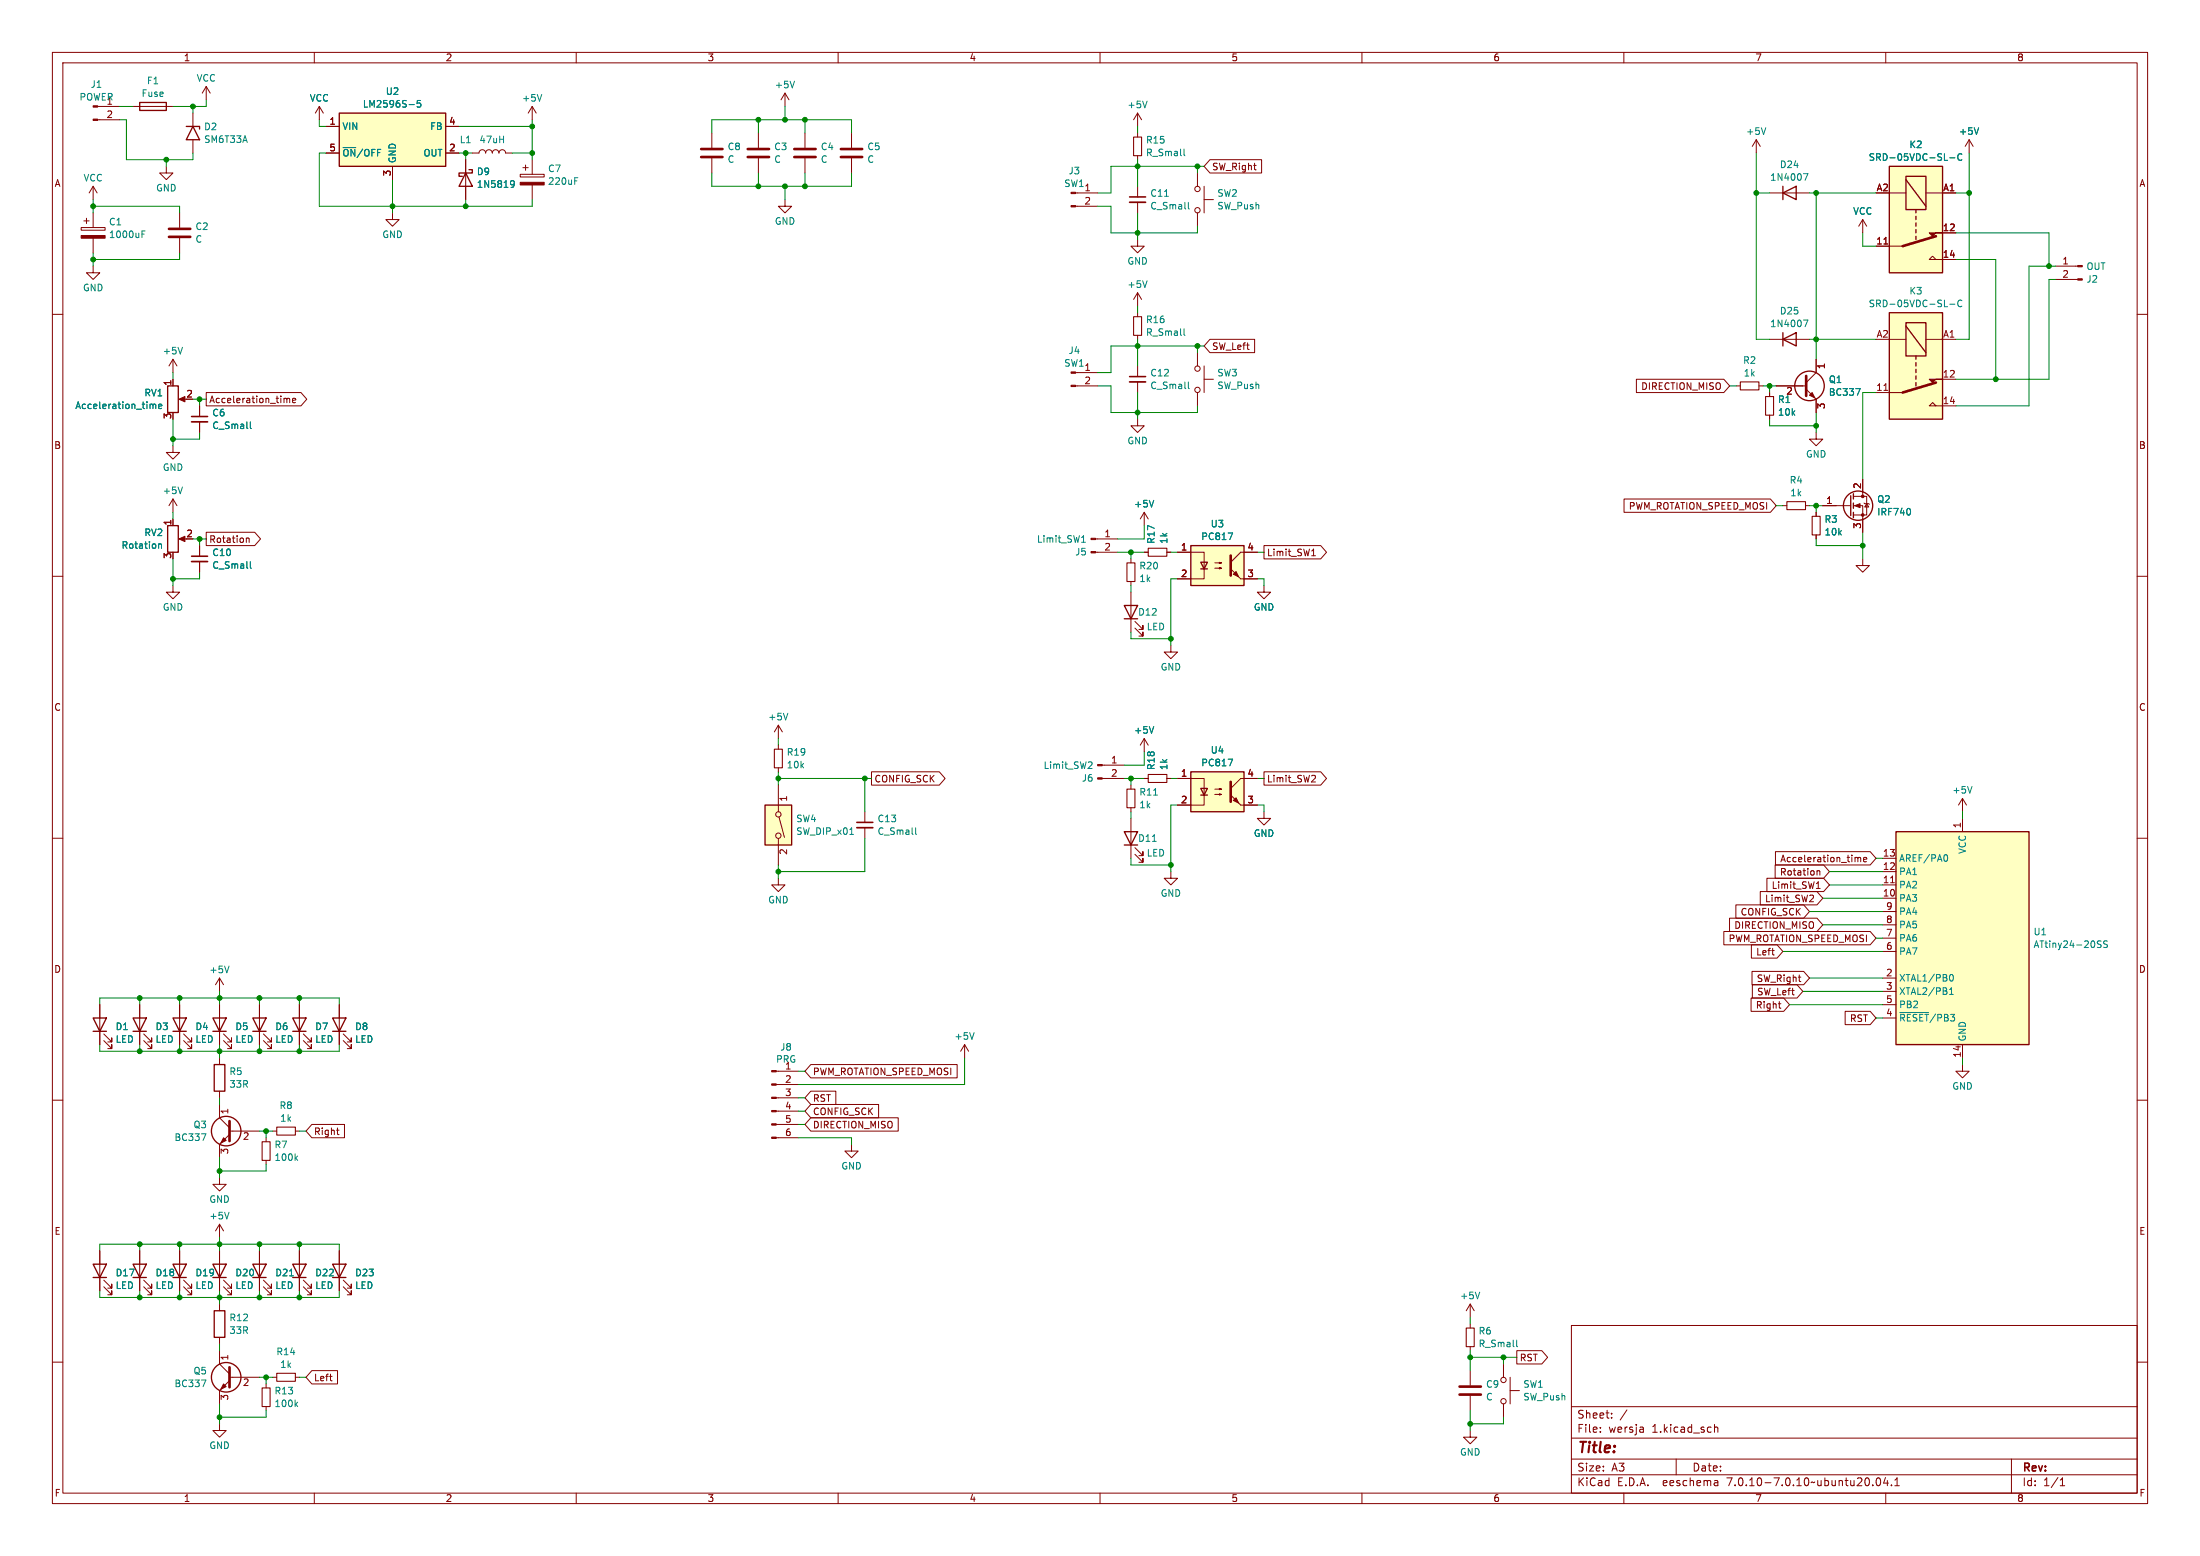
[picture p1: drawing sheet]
<svg xmlns="http://www.w3.org/2000/svg" width="420mm" height="297mm" viewBox="0 0 420 297" stroke-linecap="round" stroke-linejoin="round" font-family="sans-serif">
<g fill="none" stroke="#840000" stroke-width=".19">
<path d="M10 10h400v277h-400zM12 12h396v273h-396zM39.4 16.5l-.8 1.3M39.4 16.5v2.6M39.4 16.5l.7 1.3M60 10v2M110 10v2M149.9 17.8l-.8 1.3M149.9 17.8v2.5M149.9 17.8l.7 1.3M160 10v2M210 10v2"/>
<path d="M260 10v2M310 10v2M360 10v2M17.8 35.6l-.8 1.2M17.8 35.6v2.5M17.8 35.6l.7 1.2M18.6 20.3h4.3M18.6 22.9h4.3M25.4 20.3h7.6M31.7 31.8v1.2h1.3l-1.3 1.3-1.2-1.3h1.2M36.8 21.6v2.5M36.8 26.7v2.5"/>
<path d="M61 20.3l-.8 1.3M61 20.3v2.6M61 20.3l.7 1.3M62.2 29.2h2.6M62.2 24.1h2.6M74.9 31.8v2.5M85.1 29.2h2.5M85.1 24.1h2.5M88.9 30.5v7.6M90.2 29.2h1.2a.64 .64 0 0 1 .7-.6 .64 .64 0 0 1 .6 .6 .64 .64 0 0 1 .6-.6 .64 .64 0 0 1 .7 .6 .64 .64 0 0 1 .6-.6 .64 .64 0 0 1 .6 .6 .64 .64 0 0 1 .7-.6 .64 .64 0 0 1 .6 .6h1.3M99.3 33.3h4.6v.5h-4.6zM99.8 32h1"/>
<path d="M100.3 31.5v1M101.6 20.3l-.8 1.3M101.6 20.3v2.6M101.6 30.5v2.8M101.6 35.3v2.8M101.6 20.3l.8 1.3M135.9 25.4v2.8M135.9 30.2v2.8M144.8 25.4v2.8M144.8 30.2v2.8M149.9 38.1v1.3h1.2l-1.2 1.2-1.3-1.2h1.3M153.7 25.4v2.8"/>
<path d="M153.7 30.2v2.8M162.6 25.4v2.8M162.6 30.2v2.8M205.3 36.8h4.2M205.3 39.4h4.2M217.2 21.6v2.5M217.2 25.4v.8M217.2 29.7v.8M217.2 35.6v2M217.2 38.6v2M217.2 21.6l-.8 1.3M217.2 21.6l.7 1.3"/>
<path d="M228.6 33v2.6M229.9 35.6v5M229.9 38.1h1.7M231 30.5h9.8v2.5h-9.8l-1.1-1.2zM335.3 26.7l-.8 1.2M335.3 26.7v2.5M335.3 26.7l.7 1.2M337.8 36.8h7.6M360.7 36.8h3.2M367.7 36.8h5.7M375.9 26.7l-.7 1.2M375.9 26.7v2.5"/>
<path d="M375.9 26.7l.8 1.2M10 60h2M15.5 43.4h4.6v.5h-4.6zM16 42.2h1M16.5 41.7v1M17.8 50.8v1.3h1.2l-1.2 1.2-1.3-1.2h1.3M17.8 40.6v2.8M17.8 45.5v2.8M34.3 40.6v2.8M34.3 45.5v2.8M74.9 40.6v1.3h1.3l-1.3 1.3-1.2-1.3h1.2M217.2 45.7v1.3h1.2l-1.2 1.3-1.3-1.3h1.3"/>
<path d="M217.2 55.9v2.5M217.2 59.7v.8M217.2 55.9l-.8 1.3M217.2 55.9l.7 1.3M228.6 40.6v2.6M355.6 41.9l-.8 1.3M355.6 41.9v2.6M355.6 41.9l.8 1.3M358.1 47h5.1M359.7 46.6h.7M369.6 49.5l-.7-.6-.6 .6h5.1M370.8 44.5h2.6"/>
<path d="M392.4 53.3h4.2M392.4 50.8h4.2M408 60h2M33 68.6v2.5M33 72.4v1.3M33 68.6l-.7 1.3M33 68.6l.8 1.3M34.5 76.2h1.1M38.1 77.5v2M39.4 74.9h18.1l1.1 1.3-1.1 1.3h-18.1zM54.4 76l.4 .2M54.8 76.2l.1-.2 .3 .1 .1 .8"/>
<path d="M54.8 76.2v.7M55.9 76.4l.6-.1-.1-.2-.4-.1-.1 .2v.6h.5M205.3 73.7h4.2M205.3 71.1h4.2M217.2 64v.8M217.2 69.9v2M217.2 72.9v2M228.6 67.3v2.6M228.6 74.9v2.6M229.9 72.4h1.7M229.9 69.9v5M231 64.8h8.5v2.5h-8.5l-1.1-1.3z"/>
<path d="M312.4 72.4h16.7l1.1 1.3-1.1 1.2h-16.7zM331.5 73.7h.7M335.8 73.7h.7M337.8 64.8h7.6M337.8 74.9v.8M337.8 79.2v.8M339.1 73.7h5.7M344.8 74.3l1.9 1.9v2.5M346.7 68.6v2.5l-1.9 1.9M358.1 74.9h5.1M359.7 74.5h.7M360.7 64.8h3.2"/>
<path d="M367.7 64.8h5.7M369.6 77.5l-.7-.7-.6 .7h5.1M370.8 72.4h2.6M33 85.1v1.3h1.3l-1.3 1.2-1.3-1.2h1.3M33 95.3l-.7 1.2M33 95.3v2.5M33 99.1v1.2M33 95.3l.8 1.2M38.1 80.5v2.1M217.2 80v1.3h1.2l-1.2 1.3-1.3-1.3h1.3M218.4 97.8v2.5M218.4 97.8l-.7 1.3"/>
<path d="M218.4 97.8l.8 1.3M310 95.2h28l1.1 1.3-1.1 1.3h-28zM340.4 96.5h.7M344.7 96.5h.7M346.7 82.6v1.2h1.3l-1.3 1.3-1.3-1.3h1.3M346.7 97.8v.8M348 96.5h5.3M353.8 96.5h1.8v5.1M353.8 94.7h2.6v3.6h-2.6M355.6 91.4v3.3M355.9 96l1 .3M356.4 96.1l.3 .7h-.7z"/>
<path d="M10 110h2M33 111.8v1.2h1.3l-1.3 1.3-1.3-1.3h1.3M34.5 102.9h1.1M38.1 104.1v2.1M38.1 107.2v2M39.4 101.6h9.2l1.1 1.3-1.1 1.2h-9.2zM47 102.7v.8M47 102.8l.2-.1 .3 .1 .1 .7M209.1 105.4h4.3M209.1 102.9h4.3M215.9 106.7v.7M215.9 111v.8"/>
<path d="M215.9 113v7.7M216.7 119.9l1.5 1.5v-.7v.7h-.8M216.7 118.6l1.5 1.5v-.7v.7h-.8M218.4 105.4h.8M222.8 105.4h.7M224.8 105.4h5.1v5.1h-5.1M231.9 108.5h1.3l-.4 .1v-.3l.4 .2M231.9 107.4h1.3l-.4 .2v-.3l.4 .1M236.9 110.5h3.1M240 105.4h-3.1l-2 1.9M241.3 111.8v1.2h1.3l-1.3 1.3-1.3-1.3h1.3M241.3 104.1h10.8l1.1 1.3-1.1 1.3h-10.8z"/>
<path d="M250.4 106.1h.7M250.5 105.1l.3-.3v1.3M346.7 102.1v.8M355.6 106.7v1.3h1.3l-1.3 1.2-1.3-1.2h1.3M408 110h2M148.6 138.4l-.8 1.3M148.6 138.4v2.6M148.6 138.4l.8 1.3M223.5 123.2v1.3h1.3l-1.3 1.2-1.3-1.2h1.3M10 160h2M148.6 142.2v.8M148.6 146.6v.7"/>
<path d="M148.6 149.9v5M148.7 156l1.1 3.8M165.1 154.9v2.1M165.1 158v2M166.4 147.3h12.9l1.1 1.3-1.1 1.3h-12.9zM210.4 148.6h4.2M210.4 146.1h4.2M215.9 149.9v.7M215.9 154.2v.7M215.9 156.2v7.6M218.4 148.6h.8M218.4 141l-.7 1.2"/>
<path d="M218.4 141v2.5M218.4 141l.8 1.2M222.8 148.6h.7M224.8 148.6h5.1v5.1h-5.1M231.9 151.6h1.3l-.4 .2v-.3l.4 .1M231.9 150.6h1.3l-.4 .1v-.2l.4 .1M236.9 153.7h3.1M240 148.6h-3.1l-2 1.9M241.3 154.9v1.3h1.3l-1.3 1.3-1.3-1.3h1.3M241.3 147.3h10.8l1.1 1.3-1.1 1.3h-10.8zM250.6 148l.4 .1 .1 .3-.8 .9h.8M374.6 152.4l-.7 1.3"/>
<path d="M374.6 152.4v2.5M374.6 156.2v2.6M374.6 152.4l.8 1.3M408 160h2M148.6 167.6v1.3h1.3l-1.3 1.3-1.3-1.3h1.3M148.6 160v5.1M216.7 163.1l1.5 1.5v-.8v.8h-.8M216.7 161.8l1.5 1.5v-.7v.7h-.8M223.5 166.4v1.2h1.3l-1.3 1.3-1.3-1.3h1.3M329.1 177.8h27.9l1.1 1.3-1.1 1.2h-27.9zM330.2 175.3h16.7l1.1 1.2-1.1 1.3h-16.7zM331.4 172.7h12.9l1.1 1.3-1.1 1.3h-12.9z"/>
<path d="M336 170.2h10.9l1.1 1.3-1.1 1.2h-10.9zM337.3 167.6h10.8l1.1 1.3-1.1 1.3h-10.8zM338.9 165.1h9.2l1.1 1.3-1.1 1.2h-9.2zM338.9 162.6h18.1l1.1 1.2-1.1 1.3h-18.1zM345.7 170.9h.4l.1 .3-.8 .9h.8M346.8 169.6h.7M346.9 168.6l.2-.3v1.3M346.9 166.2v.8M346.9 166.3l.2-.1 .3 .1v.7M354.3 163.7l.4 .1M354.7 163.8l.2-.1h.3v.8M354.7 163.8v.7"/>
<path d="M355.8 164.1l.6-.1-.1-.3h-.4l-.1 .1v.6h.5M359.4 171.5h2.5M359.4 168.9h2.5M359.4 166.4h2.5M359.4 163.8h2.5M359.4 179.1h2.5M359.4 176.5h2.5M359.4 174h2.5M360.9 168.5h.7M19 191.8v7.6M19.8 198.6l1.5 1.6v-.8v.8h-.7M19.8 197.4l1.5 1.5v-.8v.8h-.7"/>
<path d="M26.7 191.8v7.6M27.4 198.6l1.6 1.6v-.8v.8h-.8M27.4 197.4l1.6 1.5v-.8v.8h-.8M34.3 191.8v7.6M35.1 198.6l1.5 1.6v-.8v.8h-.8M35.1 197.4l1.5 1.5v-.8v.8h-.8M41.9 186.7l-.8 1.3M41.9 186.7v2.5M41.9 191.8v7.6M41.9 186.7l.8 1.3M42.7 198.6l1.5 1.6v-.8v.8h-.8M42.7 197.4l1.5 1.5v-.8v.8h-.8"/>
<path d="M49.5 191.8v7.6M50.3 198.6l1.5 1.6v-.8v.8h-.7M50.3 197.4l1.5 1.5v-.8v.8h-.7M57.1 191.8v7.6M57.9 198.6l1.5 1.6v-.8v.8h-.7M57.9 197.4l1.5 1.5v-.8v.8h-.7M64.8 191.8v7.6M65.5 198.6l1.6 1.6v-.8v.8h-.8M65.5 197.4l1.6 1.5v-.8v.8h-.8M184.1 199.4l-.7 1.3M184.1 199.4v2.5M184.1 199.4l.8 1.3"/>
<path d="M334.3 190.5h6.2l1.1 1.3-1.1 1.2h-6.2zM334.3 180.3h4.9l1.2 1.3-1.2 1.3h-4.9zM334.5 185.4h9.8l1.1 1.3-1.1 1.3h-9.8zM334.5 188h8.6l1.1 1.2-1.1 1.3h-8.6zM338.2 181.4h.5M338.6 182.3h.1M339.5 191.6h.5M339.7 192.4h.3M352.2 193h4.8l1.1 1.3-1.1 1.3h-4.8zM359.4 186.7h2.5M359.4 189.2h2.5M359.4 194.3h2.5"/>
<path d="M359.4 191.8h2.5M359.4 181.6h2.5M374.6 199.4v2.5M10 210h2M41.9 201.9v1.3M41.9 208.3v1.3M41.9 210.8v2.6l1.9 1.9M43.8 216.5l-1.9 1.9v2.6M43.8 215.9h5.7M50.8 217.2v.7M52.1 215.9h.7M56.4 215.9h.7"/>
<path d="M59.5 214.6h6.3v2.6h-6.3l-1.1-1.3zM64.2 215.7h.5M64.5 216.5l.2 .1M148.2 217.2h4.2M148.2 214.6h4.2M148.2 212.1h4.2M148.2 209.6h4.2M148.2 207h4.2M148.2 204.5h4.2M154.8 203.2h27.9v2.5h-27.9l-1.1-1.2zM154.8 208.3h4.8v2.5h-4.8l-1.1-1.2zM154.8 213.4h16.7v2.5h-16.7l-1.1-1.3z"/>
<path d="M154.8 210.8h12.9v2.6h-12.9l-1.1-1.3zM162.6 218.4v1.3h1.2l-1.2 1.3-1.3-1.3h1.3M374.6 203.2v1.3h1.3l-1.3 1.2-1.2-1.2h1.2M408 210h2M19 238.8v7.6M26.7 238.8v7.6M34.3 238.8v7.6M41.9 224.8v1.3h1.3l-1.3 1.2-1.3-1.2h1.3M41.9 233.7v2.5M41.9 238.8v7.6M41.9 233.7l-.8 1.2M41.9 233.7l.8 1.2"/>
<path d="M49.5 238.8v7.6M50.8 221.5v.7M57.1 238.8v7.6M64.8 238.8v7.6M10 260h2M19.8 245.6l1.5 1.5v-.7v.7h-.7M19.8 244.3l1.5 1.6v-.8v.8h-.7M27.4 245.6l1.6 1.5v-.7v.7h-.8M27.4 244.3l1.6 1.6v-.8v.8h-.8M35.1 245.6l1.5 1.5v-.7v.7h-.8M35.1 244.3l1.5 1.6v-.8v.8h-.8M41.9 248.9v1.3"/>
<path d="M41.9 255.3v1.2M41.9 257.8v2.5l1.9 2M42.7 245.6l1.5 1.5v-.7v.7h-.8M42.7 244.3l1.5 1.6v-.8v.8h-.8M50.3 245.6l1.5 1.5v-.7v.7h-.7M50.3 244.3l1.5 1.6v-.8v.8h-.7M57.9 245.6l1.5 1.5v-.7v.7h-.7M57.9 244.3l1.5 1.6v-.8v.8h-.7M65.5 245.6l1.6 1.5v-.7v.7h-.8M65.5 244.3l1.6 1.6v-.8v.8h-.8M280.7 248.9l-.8 1.3M280.7 248.9v2.6"/>
<path d="M280.7 252.7v.8M280.7 257v.8M280.7 248.9l.7 1.3M289.6 257.8h4.7l1.2 1.3-1.2 1.3h-4.7zM300 253h108v32h-108zM408 260h2M41.9 271.8v1.2h1.3l-1.3 1.3-1.3-1.3h1.3M43.8 263.5l-1.9 1.9v2.6M43.8 262.9h5.7M50.8 264.2v.7M50.8 268.5v.7M52.1 262.9h.7"/>
<path d="M56.4 262.9h.7M59.5 261.6h4.9v2.6h-4.9l-1.1-1.3zM62.9 262.7h.5M63.3 263.6h.1M280.7 273v1.3h1.2l-1.2 1.3-1.3-1.3h1.3M280.7 261.6v2.8M280.7 266.4v2.8M287 260.3v2.6M287 268v2.5M288.3 265.4h1.8M288.3 262.9v5.1M300 278.5h108"/>
<path d="M300 274.5h108M300 268.5h108M305.5 273.2v.2M305.5 272.5v.1M307.7 270.5v.2M307.7 269.8v.1M310.6 269.1l-1.3 1.9M320 278.5v3M327.3 272.5l.2-.1 .4 .1v.9M327.3 271.9v1.5M384 278.5v6.5M60 285v2"/>
<path d="M110 285v2M160 285v2M210 285v2M260 285v2M300 281.5h108M310 285v2M327.9 282.7v.9M327.9 283.5l-.1 .1M327.9 282.9l-.1 .1M357.5 283.4v.2M358.4 282.2l.1-.1a.8 .8 0 0 1 .5 .7 .8 .8 0 0 1-.5 .8 1 1 0 0 1-.1-1.4zM359.9 282l-.3 1.1h.9"/>
<path d="M360 285v2M360.3 282.6v1M361.1 283.4v.2M361.7 283.6h.9M361.7 282.5l.5-.4v1.5M393.3 283.6h.9M393.3 282.5l.4-.4v1.5"/>
<circle cx="228.6" cy="36.1" r=".51"/>
<circle cx="228.6" cy="40.1" r=".51"/>
<circle cx="228.6" cy="70.4" r=".51"/>
<circle cx="228.6" cy="74.4" r=".51"/>
<circle cx="148.6" cy="155.4" r=".51"/>
<circle cx="148.6" cy="159.5" r=".51"/>
<circle cx="287" cy="267.5" r=".51"/>
<circle cx="287" cy="263.4" r=".51"/>
</g>
<g fill="none" stroke="#840000" stroke-width=".2">
<path d="M216.4 26.2h1.5v3.5h-1.5zM216.4 60.5h1.5v3.5h-1.5zM332.2 72.9h3.6v1.5h-3.6zM337.1 75.7h1.5v3.5h-1.5zM341.1 95.8h3.6v1.5h-3.6zM345.9 98.6h1.6v3.5h-1.6zM215.1 107.4h1.6v3.6h-1.6zM219.2 104.6h3.6v1.6h-3.6zM147.8 143h1.6v3.6h-1.6zM215.1 150.6h1.6v3.6h-1.6zM219.2 147.8h3.6v1.6h-3.6zM50 217.9h1.6v3.6h-1.6z"/>
<path d="M52.8 215.1h3.6v1.6h-3.6zM279.9 253.5h1.5v3.5h-1.5zM50 264.9h1.6v3.6h-1.6zM52.8 262.1h3.6v1.6h-3.6z"/>
</g>
<g fill="none" stroke="#008484" stroke-width=".19">
<path d="M78.1 20h1M80.3 19.2h-.6l-.1 .6 .2-.1h.4l.1 .2v.4l-.2 .1-.5-.1M103.4 18l-.4 1.3M151.7 15.5l-.4 1.3M219 19.3l-.4 1.3M97.6 34.6l.3-.1 .3 .2-.1 .8-.2 .2-.3 .1M98.2 35l-.3 .3-.3-.1M109.7 34.5h.4M109.7 33.9h.6M222.3 37.5h.8M226 28.5v1.1l.2 .1M226.9 38.6v1.1l.1 .2"/>
<path d="M337.1 24.4l-.4 1.3M344.3 33.1h.8l-.5 1.3M372.2 30.1h1M374.5 29.5a.6 .6 0 0 0-.8 .4 .6 .6 0 0 0 .6 .7l.2-.1M377.7 24.4l-.4 1.3M27.1 44.7h.4M27.1 44.1h.6M219 53.6l-.4 1.3M372.2 58.1h1M374.5 57.4a.6 .6 0 0 0-.8 .4 .6 .6 0 0 0 .6 .7l.2-.1M28.8 77.1l.4 .2M29.2 77.3l.2-.2 .3 .1v.8"/>
<path d="M29.2 77.3v.7M30.3 77.6l.6-.2-.1-.2-.3-.1-.2 .2v.6h.5M34.8 66.3l-.4 1.3M226 62.8v1l.2 .2M226.9 72.9v1.1l.1 .2M344.3 61.1h.8l-.5 1.3M354.3 74.2h.8l-.5 1.3M34.8 93l-.4 1.2M47.8 80.5v1.1l.2 .2M220.3 95.5l-.5 1.3M364.6 97.2l.1 .3-.1 .7M30.3 103.8v.9"/>
<path d="M30.3 103.9l.2-.1 .3 .1v.8M47.8 107.2v1.1l.2 .2M206.5 103.5h.7M206.6 102.5l.3-.3v1.3M234.5 101.7h.8l-.5 1.3M150.4 136.1l-.4 1.3M220.3 138.7l-.5 1.3M162.2 159.3h.7M174.8 158v1.1l.2 .2M207.9 145.4l.5 .1 .1 .3-.8 .9h.8M220.2 151.8h.8M234.5 144.9h.8l-.5 1.3"/>
<path d="M376.5 150.1l-.5 1.3M220 160.6h.7M371.5 163.1a.79 .79 0 0 1 0 1.3M400.5 179.7h.6M402.3 179.7l-.5-.1-.2 .1v.4l.6 .2 .1 .3-.2 .3-.5-.1M43.7 184.4l-.4 1.3M186 197.1l-.5 1.3M362.7 193.3h5.5M372.2 189.8h.7M372.2 188.9l.3-.4v1.3M372.2 186.2l.3-.2a.68 .68 0 0 1 .4 .6 .68 .68 0 0 1-.4 .7l-.3-.3M400.5 180.1l.5 .2 .1 .3-.2 .3-.5-.1"/>
<path d="M38.5 216.4h.8l-.5 1.3M43.7 231.4l-.4 1.3M56.5 221l.3 .5M56.8 220.7l-.5 .4M55.3 243.5h.7M282.5 246.6l-.4 1.3M289.5 255.8v1.1l.2 .2M38.5 263.4h.8l-.5 1.3M56.5 268l.3 .5M56.8 267.6l-.5 .5"/>
</g>
<g fill="none" stroke="#840000" stroke-width=".25">
<path d="M26.7 19.6h5v1.5h-5zM35.6 24.1h2.5v.5M36.8 24.1l1.3 2.6h-2.5zM64.8 21.6h20.3v10.2h-20.3zM88.9 33l1.3 2.6h-2.6zM89.5 32.4h.7v.6h-2.6v.7h.7M340.4 36.8l2.5-1.2v2.5zM340.4 35.6v2.5M360.7 31.8h10.1v20.3h-10.1zM363.9 33.7h3.8v6.3h-3.8zM363.9 34.3l3.8 5.1M360.7 59.7h10.1v20.3h-10.1z"/>
<path d="M365.8 40v.6M365.8 41.3v.6M365.8 42.5v.7M365.8 43.8v.7M365.8 45.1v.6M32 73.7h2v5h-2zM340.4 64.8l2.5-1.3v2.5zM340.4 63.5v2.5M363.9 61.6h3.8v6.3h-3.8zM363.9 62.2l3.8 5.1M365.8 67.9v.7M365.8 69.2v.7"/>
<path d="M365.8 70.5v.6M365.8 71.8v.6M365.8 73v.7M353.3 94.6v3.8M353.8 94.2v1.1M353.8 96v1M353.8 97.8v1M32 100.3h2v5.1h-2zM214.6 115.6h2.6l-1.3 2.5zM214.6 118.1h2.6M227.3 104.1h10.2v7.7h-10.2zM229.2 107.3h1.3l-.6 1.3z"/>
<path d="M229.2 108.6h1.3M146 153.7h5.1v7.6h-5.1zM214.6 158.8h2.6l-1.3 2.5zM227.3 147.3h10.2v7.6h-10.2zM229.2 150.5h1.3l-.6 1.3zM229.2 151.8h1.3M361.9 158.8h25.4v40.6h-25.4zM214.6 161.3h2.6M17.8 194.3h2.5l-1.3 2.6zM17.8 196.9h2.5M25.4 194.3h2.5l-1.2 2.6zM25.4 196.9h2.5"/>
<path d="M33 194.3h2.6l-1.3 2.6zM33 196.9h2.6M40.6 194.3h2.6l-1.3 2.6zM40.6 196.9h2.6M48.3 194.3h2.5l-1.3 2.6zM48.3 196.9h2.5M55.9 194.3h2.5l-1.3 2.6zM55.9 196.9h2.5M63.5 194.3h2.5l-1.2 2.6zM63.5 196.9h2.5M40.9 203.2h2v5.1h-2zM17.8 241.3h2.5l-1.3 2.5z"/>
<path d="M17.8 243.8h2.5M25.4 241.3h2.5l-1.2 2.5zM25.4 243.8h2.5M33 241.3h2.6l-1.3 2.5zM33 243.8h2.6M40.6 241.3h2.6l-1.3 2.5zM40.6 243.8h2.6M40.9 250.2h2v5.1h-2zM48.3 241.3h2.5l-1.3 2.5zM48.3 243.8h2.5M55.9 241.3h2.5l-1.3 2.5zM55.9 243.8h2.5"/>
<path d="M63.5 241.3h2.5l-1.2 2.5zM63.5 243.8h2.5"/>
<circle cx="345.4" cy="73.7" r="2.82"/>
<circle cx="354.7" cy="96.5" r="2.79"/>
<circle cx="43.2" cy="215.9" r="2.82"/>
<circle cx="43.2" cy="262.9" r="2.82"/>
</g>
<g fill="none" stroke="#840000" stroke-width=".51">
<path d="M133.9 30h4M133.9 28.4h4M142.7 30h4.1M142.7 28.4h4.1M151.6 30h4.1M151.6 28.4h4.1M160.5 30h4.1M160.5 28.4h4.1M32.3 45.2h4M32.3 43.7h4M369.6 45.1l-6.4 1.9M344.8 71.8v3.8"/>
<path d="M369.6 73l-6.4 1.9M234.9 106v3.9M234.9 149.2v3.8M43.8 214v3.8M43.8 261v3.8M278.6 266.2h4.1M278.6 264.7h4.1"/>
</g>
<g fill="#840000" stroke="#840000" stroke-width=".19">
<path d="M42.7 264.2l.5 .5-1 .5z"/>
<path d="M147.3 217h.9v.3h-.9z"/>
<path d="M147.3 214.5h.9v.3h-.9z"/>
<path d="M147.3 212h.9v.2h-.9z"/>
<path d="M147.3 209.4h.9v.3h-.9z"/>
<path d="M147.3 206.9h.9v.2h-.9z"/>
<path d="M147.3 204.3h.9v.3h-.9z"/>
<path d="M234.9 151.8l2 1.9z"/>
<path d="M235.5 152.8l.5-.5 .5 1z"/>
<path d="M17.8 22.7h.8v.3h-.8z"/>
<path d="M17.8 20.2h.8v.2h-.8z"/>
<path d="M42.7 217.2l.5 .5-1 .5z"/>
<path d="M368.3 72.4h2.5h-1.2l-.7 .6z"/>
<path d="M204.5 73.5h.8v.3h-.8z"/>
<path d="M204.5 71h.8v.2h-.8z"/>
<path d="M204.5 39.2h.8v.3h-.8z"/>
<path d="M204.5 36.7h.8v.3h-.8z"/>
<path d="M234.9 108.6l2 1.9z"/>
<path d="M235.5 109.6l.5-.5 .5 1z"/>
<path d="M209.5 148.5h.9v.2h-.9z"/>
<path d="M209.5 145.9h.9v.3h-.9z"/>
<path d="M208.3 105.3h.8v.2h-.8z"/>
<path d="M208.3 102.7h.8v.3h-.8z"/>
<path d="M396.6 53.2h.9v.3h-.9z"/>
<path d="M396.6 50.7h.9v.2h-.9z"/>
<path d="M368.3 44.5h2.5h-1.2l-.7 .6z"/>
<path d="M345.4 75.4l.5-.5 .6 1z"/>
<path d="M354.1 96.5l1-.4v.8z"/>
<path d="M15.5 45h4.6v.5h-4.6z"/>
<path d="M99.3 34.8h4.6v.5h-4.6z"/>
<path d="M34.2 76.2l1.1-.5v1z"/>
<path d="M34.2 102.9l1.1-.5v1z"/>
<circle cx="355.6" cy="98.3" r=".25"/>
<circle cx="355.6" cy="94.7" r=".25"/>
</g>
<g fill="#ffffc2" stroke="#ffffc2" stroke-width=".19">
<path d="M361.9 158.8h25.4v40.6h-25.4z"/>
<path d="M227.3 147.3h10.2v7.6h-10.2z"/>
<path d="M64.8 21.6h20.3v10.2h-20.3z"/>
<path d="M146 153.7h5.1v7.6h-5.1z"/>
<path d="M360.7 59.7h10.1v20.3h-10.1z"/>
<path d="M227.3 104.1h10.2v7.7h-10.2z"/>
<path d="M360.7 31.8h10.1v20.3h-10.1z"/>
</g>
<path d="M215.6 38.6h3.1M215.6 72.9h3.1M36.6 80.5h3M36.6 107.2h3M163.6 158h3" fill="none" stroke="#840000" stroke-width=".33"/>
<path d="M215.6 37.6h3.1M36.6 79.5h3M215.6 71.9h3.1M36.6 106.2h3M163.6 157h3" fill="none" stroke="#840000" stroke-width=".3"/>
<g fill="none" stroke="#008400" stroke-width=".19">
<path d="M39.4 19.1v1.2h-6.4M17.8 39.4h16.5v1.2M17.8 38.1v2.5M22.9 22.9h1.2v7.6h12.7v-1.3M22.9 20.3h2.5M31.7 30.5v1.3M36.8 20.3v1.3M61 22.9v1.2h1.2M62.2 29.2h-1.2v10.2h40.6v-1.3M74.9 34.3v6.3M87.6 29.2h2.6M87.6 24.1h14"/>
<path d="M88.9 29.2v1.3M88.9 38.1v1.3M97.8 29.2h3.8M101.6 22.9v7.6M135.9 25.4v-2.5h26.7v2.5M135.9 33v2.6h26.7v-2.6M144.8 22.9v2.5M144.8 33v2.6M149.9 20.3v2.6M149.9 35.6v2.5M153.7 22.9v2.5M153.7 33v2.6"/>
<path d="M209.5 39.4h2.6v5.1h16.5v-1.3M217.2 24.1v1.3M217.2 30.5v5.1M228.6 31.8v1.2M229.9 31.8h-17.8v5h-2.6M335.3 36.8h2.5M335.3 29.2v35.6h2.5M345.4 36.8h12.7M346.7 36.8v31.8M373.4 36.8h2.5M375.9 29.2v35.6h-2.5M17.8 48.3v2.5"/>
<path d="M34.3 48.3v1.2h-16.5M217.2 40.6v5.1M217.2 58.4v1.3M355.6 44.5v2.5h2.5M373.4 49.5h7.6v22.9M373.4 44.5h17.8v6.3M392.4 53.3h-1.2v19.1h-17.8M392.4 50.8h-5.1v26.7h-13.9M33 71.1v1.3M36.8 76.2h2.6M38.1 76.2v1.3M209.5 73.7h2.6v5h16.5v-1.2"/>
<path d="M217.2 64.8v5.1M217.2 74.9v5.1M228.6 66v1.3M229.9 66h-17.8v5.1h-2.6M330.2 73.7h1.3M336.5 73.7h2.6M337.8 73.7v1.2M345.4 64.8h12.7M346.7 78.7v3.9M358.1 74.9h-2.5v16.5M33 80v5.1M33 97.8v1.3"/>
<path d="M38.1 82.6v1.2h-5.1M337.8 80v1.3h8.9M339.1 96.5h1.3M345.4 96.5h2.6M346.7 96.5v1.3M33 106.7v5.1M36.8 102.9h2.6M38.1 109.2v1.3h-5.1M38.1 102.9v1.2M213.4 105.4h5M215.9 105.4v1.3M215.9 111.8v1.2"/>
<path d="M218.4 100.3v2.6h-5M223.5 105.4h1.3M224.8 110.5h-1.3v12.7M240 105.4h1.3M240 110.5h1.3v1.3M346.7 102.9v1.2h8.9M355.6 101.6v5.1M215.9 120.7v1.2h7.6M148.6 148.6h17.8M148.6 141v1.2M148.6 147.3v2.6M165.1 148.6v6.3"/>
<path d="M214.6 148.6h3.8M215.9 148.6v1.3M215.9 154.9v1.3M218.4 143.5v2.6h-3.8M223.5 148.6h1.3M224.8 153.7h-1.3v12.7M240 148.6h1.3M240 153.7h1.3v1.2M374.6 154.9v1.3M148.6 165.1v2.5M165.1 160v6.4h-16.5M215.9 163.8v1.3h7.6"/>
<path d="M345.4 174h14M348 171.5h11.4M348 176.5h11.4M349.2 166.4h10.2M349.2 168.9h10.2M358.1 179.1h1.3M358.1 163.8h1.3M19 191.8v-1.3h45.8v1.3M19 199.4v1.3h45.8v-1.3M26.7 190.5v1.3M26.7 199.4v1.3M34.3 190.5v1.3"/>
<path d="M34.3 199.4v1.3M41.9 189.2v2.6M41.9 199.4v2.5M49.5 190.5v1.3M49.5 199.4v1.3M57.1 190.5v1.3M57.1 199.4v1.3M340.4 181.6h19M341.6 191.8h17.8M344.2 189.2h15.2M345.4 186.7h14M358.1 194.3h1.3"/>
<path d="M41.9 209.6v1.2M49.5 215.9h2.6M50.8 215.9v1.3M57.1 215.9h1.3M152.4 214.6h1.3M152.4 212.1h1.3M152.4 217.2h10.2v1.2M152.4 204.5h1.3M152.4 209.6h1.3M184.1 201.9v5.1h-31.7M374.6 201.9v1.3M19 238.8v-1.3h45.8v1.3"/>
<path d="M26.7 237.5v1.3M34.3 237.5v1.3M41.9 221v3.8M41.9 236.2v2.6M49.5 237.5v1.3M50.8 222.2v1.3h-8.9M57.1 237.5v1.3M19 246.4v1.2h45.8v-1.2M26.7 246.4v1.2M34.3 246.4v1.2M41.9 246.4v2.5M41.9 256.5v1.3"/>
<path d="M49.5 246.4v1.2M57.1 246.4v1.2M280.7 251.5v1.2M280.7 257.8v3.8M280.7 259.1h8.9M287 259.1v1.2M41.9 268v3.8M49.5 262.9h2.6M50.8 262.9v1.3M50.8 269.2v1.3h-8.9M57.1 262.9h1.3M280.7 269.2v3.8"/>
<path d="M287 270.5v1.3h-6.3"/>
</g>
<g fill="#008400" stroke="#008400" stroke-width=".19">
<circle cx="88.9" cy="39.4" r=".46"/>
<circle cx="101.6" cy="24.1" r=".46"/>
<circle cx="41.9" cy="190.5" r=".46"/>
<circle cx="26.7" cy="190.5" r=".46"/>
<circle cx="34.3" cy="190.5" r=".46"/>
<circle cx="34.3" cy="200.7" r=".46"/>
<circle cx="26.7" cy="200.7" r=".46"/>
<circle cx="33" cy="83.8" r=".46"/>
<circle cx="17.8" cy="39.4" r=".46"/>
<circle cx="17.8" cy="49.5" r=".46"/>
<circle cx="38.1" cy="102.9" r=".46"/>
<circle cx="38.1" cy="76.2" r=".46"/>
<circle cx="280.7" cy="271.8" r=".46"/>
<circle cx="57.1" cy="247.6" r=".46"/>
<circle cx="287" cy="259.1" r=".46"/>
<circle cx="280.7" cy="259.1" r=".46"/>
<circle cx="36.8" cy="20.3" r=".46"/>
<circle cx="74.9" cy="39.4" r=".46"/>
<circle cx="88.9" cy="29.2" r=".46"/>
<circle cx="101.6" cy="29.2" r=".46"/>
<circle cx="31.7" cy="30.5" r=".46"/>
<circle cx="41.9" cy="237.5" r=".46"/>
<circle cx="41.9" cy="223.5" r=".46"/>
<circle cx="34.3" cy="247.6" r=".46"/>
<circle cx="41.9" cy="247.6" r=".46"/>
<circle cx="26.7" cy="237.5" r=".46"/>
<circle cx="49.5" cy="237.5" r=".46"/>
<circle cx="34.3" cy="237.5" r=".46"/>
<circle cx="26.7" cy="247.6" r=".46"/>
<circle cx="57.1" cy="190.5" r=".46"/>
<circle cx="49.5" cy="190.5" r=".46"/>
<circle cx="41.9" cy="200.7" r=".46"/>
<circle cx="33" cy="110.5" r=".46"/>
<circle cx="49.5" cy="200.7" r=".46"/>
<circle cx="57.1" cy="200.7" r=".46"/>
<circle cx="49.5" cy="247.6" r=".46"/>
<circle cx="41.9" cy="270.5" r=".46"/>
<circle cx="50.8" cy="262.9" r=".46"/>
<circle cx="57.1" cy="237.5" r=".46"/>
<circle cx="50.8" cy="215.9" r=".46"/>
<circle cx="149.9" cy="22.9" r=".46"/>
<circle cx="144.8" cy="22.9" r=".46"/>
<circle cx="153.7" cy="22.9" r=".46"/>
<circle cx="149.9" cy="35.6" r=".46"/>
<circle cx="153.7" cy="35.6" r=".46"/>
<circle cx="144.8" cy="35.6" r=".46"/>
<circle cx="228.6" cy="66" r=".46"/>
<circle cx="346.7" cy="81.3" r=".46"/>
<circle cx="346.7" cy="36.8" r=".46"/>
<circle cx="337.8" cy="73.7" r=".46"/>
<circle cx="335.3" cy="36.8" r=".46"/>
<circle cx="346.7" cy="64.8" r=".46"/>
<circle cx="215.9" cy="148.6" r=".46"/>
<circle cx="215.9" cy="105.4" r=".46"/>
<circle cx="223.5" cy="121.9" r=".46"/>
<circle cx="375.9" cy="36.8" r=".46"/>
<circle cx="391.2" cy="50.8" r=".46"/>
<circle cx="381" cy="72.4" r=".46"/>
<circle cx="346.7" cy="96.5" r=".46"/>
<circle cx="355.6" cy="104.1" r=".46"/>
<circle cx="148.6" cy="148.6" r=".46"/>
<circle cx="223.5" cy="165.1" r=".46"/>
<circle cx="148.6" cy="166.4" r=".46"/>
<circle cx="165.1" cy="148.6" r=".46"/>
<circle cx="217.2" cy="31.8" r=".46"/>
<circle cx="228.6" cy="31.8" r=".46"/>
<circle cx="217.2" cy="78.7" r=".46"/>
<circle cx="217.2" cy="66" r=".46"/>
<circle cx="217.2" cy="44.5" r=".46"/>
</g>
<text font-size="2.8" fill="#840000" x="301" y="277.9">Title:</text>
<g font-size="2.1" fill="#840000">
<text x="301" y="273.7">File:</text>
<text x="301" y="271">Sheet:</text>
<text x="307.1" y="273.7">wersja</text>
<text x="315.4" y="273.7">1.kicad_sch</text>
<text x="301" y="281.1">Size:</text>
<text x="307.6" y="281.1">A3</text>
<text x="323" y="281.1">Date:</text>
<text x="386" y="281.3">Rev:</text>
<text x="301" y="283.9">KiCad</text>
<text x="308.7" y="283.9">E.D.A.</text>
<text x="317.6" y="283.9">eeschema</text>
<text x="330" y="283.9">7.0.10-7.0.10~ubuntu20.04.1</text>
<text x="386" y="283.9">Id:</text>
<text x="390.1" y="283.9">1/1</text>
</g>
<g font-size="1.8" fill="#840000">
<text x="35" y="11.9">1</text>
<text x="85" y="11.9">2</text>
<text x="135" y="11.9">3</text>
<text x="185" y="11.9">4</text>
<text x="235" y="11.9">5</text>
<text x="285" y="11.9">6</text>
<text x="335" y="11.9">7</text>
<text x="385" y="11.9">8</text>
<text x="20.2" y="22.6">2</text>
<text x="62.8" y="23.9">1</text>
<text x="85.7" y="23.9">4</text>
<text x="62.8" y="29">5</text>
<text x="85.7" y="29">2</text>
<text x="10.3" y="35.9">A</text>
<text x="74.7" y="33.7" transform="rotate(-90 74.7 33.7)">3</text>
<text x="231.3" y="32.7">SW_Right</text>
<text x="408.3" y="35.9">A</text>
<text x="206.9" y="36.6">1</text>
<text x="206.9" y="39.1">2</text>
<text x="358.2" y="36.6">A2</text>
<text x="370.9" y="36.6">A1</text>
<text x="358.1" y="46.7">11</text>
<text x="370.8" y="44.2">12</text>
<text x="370.8" y="49.3">14</text>
<text x="393.6" y="50.5">1</text>
<text x="393.6" y="53.1">2</text>
<text x="358.2" y="64.5">A2</text>
<text x="370.9" y="64.5">A1</text>
<text x="206.9" y="70.9">1</text>
<text x="231.3" y="67">SW_Left</text>
<text x="348.7" y="70.6" transform="rotate(-90 348.7 70.6)">1</text>
<text x="32.8" y="73.7" transform="rotate(-90 32.8 73.7)">1</text>
<text x="35.5" y="75.9">2</text>
<text x="39.8" y="77.2">Acceleration_time</text>
<text x="206.9" y="73.4">2</text>
<text x="313.2" y="74.6">DIRECTION_MISO</text>
<text x="358.1" y="74.7">11</text>
<text x="370.8" y="72.1">12</text>
<text x="370.8" y="77.2">14</text>
<text x="32.8" y="80.1" transform="rotate(-90 32.8 80.1)">3</text>
<text x="348.7" y="78.2" transform="rotate(-90 348.7 78.2)">3</text>
<text x="10.3" y="85.9">B</text>
<text x="408.2" y="85.9">B</text>
<text x="355.3" y="93.4" transform="rotate(-90 355.3 93.4)">2</text>
<text x="32.8" y="100.4" transform="rotate(-90 32.8 100.4)">1</text>
<text x="310.8" y="97.5">PWM_ROTATION_SPEED_MOSI</text>
<text x="348.5" y="96.3">1</text>
<text x="355.3" y="101" transform="rotate(-90 355.3 101)">3</text>
<text x="32.8" y="106.8" transform="rotate(-90 32.8 106.8)">3</text>
<text x="35.5" y="102.6">2</text>
<text x="39.8" y="103.8">Rotation</text>
<text x="210.7" y="102.6">1</text>
<text x="210.7" y="105.2">2</text>
<text x="225.4" y="105.2">1</text>
<text x="238.1" y="105.2">4</text>
<text x="241.8" y="106.4">Limit_SW1</text>
<text x="225.4" y="110.2">2</text>
<text x="238.1" y="110.2">3</text>
<text x="10.3" y="135.9">C</text>
<text x="408.2" y="135.9">C</text>
<text x="166.8" y="149.5">CONFIG_SCK</text>
<text x="212" y="145.8">1</text>
<text x="212" y="148.3">2</text>
<text x="225.4" y="148.3">1</text>
<text x="238.1" y="148.3">4</text>
<text x="241.8" y="149.5">Limit_SW2</text>
<text x="150.6" y="153.1" transform="rotate(-90 150.6 153.1)">1</text>
<text x="225.4" y="153.4">2</text>
<text x="238.1" y="153.4">3</text>
<text x="374.4" y="158.2" transform="rotate(-90 374.4 158.2)">1</text>
<text x="150.6" y="163.3" transform="rotate(-90 150.6 163.3)">2</text>
<text x="339.7" y="167.3">Rotation</text>
<text x="339.8" y="164.8">Acceleration_time</text>
<text x="359.4" y="166.1">12</text>
<text x="359.4" y="163.6">13</text>
<text x="336.9" y="172.4">Limit_SW2</text>
<text x="338.1" y="169.9">Limit_SW1</text>
<text x="359.4" y="171.2">10</text>
<text x="359.4" y="168.7">11</text>
<text x="360" y="173.7">9</text>
<text x="331" y="177.5">DIRECTION_MISO</text>
<text x="332.2" y="174.9">CONFIG_SCK</text>
<text x="360" y="178.8">7</text>
<text x="360" y="176.3">8</text>
<text x="10.3" y="185.9">D</text>
<text x="329.9" y="180">PWM_ROTATION_SPEED_MOSI</text>
<text x="335.2" y="182.6">Left</text>
<text x="360" y="181.4">6</text>
<text x="408.2" y="185.9">D</text>
<text x="335.3" y="187.6">SW_Right</text>
<text x="335.3" y="190.2">SW_Left</text>
<text x="360" y="186.4">2</text>
<text x="360" y="189">3</text>
<text x="360" y="191.5">5</text>
<text x="335.1" y="192.7">Right</text>
<text x="353.1" y="195.3">RST</text>
<text x="360" y="194.1">4</text>
<text x="374.4" y="202" transform="rotate(-90 374.4 202)">14</text>
<text x="149.8" y="204.2">1</text>
<text x="149.8" y="206.8">2</text>
<text x="149.8" y="209.3">3</text>
<text x="155.1" y="205.4">PWM_ROTATION_SPEED_MOSI</text>
<text x="43.9" y="212.8" transform="rotate(-90 43.9 212.8)">1</text>
<text x="149.8" y="211.8">4</text>
<text x="149.8" y="214.4">5</text>
<text x="155.1" y="210.5">RST</text>
<text x="155.1" y="215.6">DIRECTION_MISO</text>
<text x="155.1" y="213">CONFIG_SCK</text>
<text x="43.9" y="220.4" transform="rotate(-90 43.9 220.4)">3</text>
<text x="46.3" y="217.9">2</text>
<text x="59.8" y="216.9">Right</text>
<text x="149.8" y="216.9">6</text>
<text x="10.3" y="235.9">E</text>
<text x="408.3" y="235.9">E</text>
<text x="43.9" y="259.8" transform="rotate(-90 43.9 259.8)">1</text>
<text x="59.8" y="263.8">Left</text>
<text x="290" y="260">RST</text>
<text x="43.9" y="267.4" transform="rotate(-90 43.9 267.4)">3</text>
<text x="46.3" y="264.9">2</text>
<text x="10.3" y="285.9">F</text>
<text x="35" y="286.9">1</text>
<text x="85" y="286.9">2</text>
<text x="135" y="286.9">3</text>
<text x="185" y="286.9">4</text>
<text x="235" y="286.9">5</text>
<text x="285" y="286.9">6</text>
<text x="335" y="286.9">7</text>
<text x="385" y="286.9">8</text>
<text x="408.3" y="285.9">F</text>
</g>
<g font-size="1.8" fill="#008484">
<text x="17.2" y="17">J1</text>
<text x="28" y="16.3">F1</text>
<text x="37.5" y="15.8">VCC</text>
<text x="147.8" y="17.1">+5V</text>
<text x="15.1" y="19.4">POWER</text>
<text x="20.2" y="20.1">1</text>
<text x="26.9" y="18.7">Fuse</text>
<text x="59" y="19.6">VCC</text>
<text x="69.2" y="20.7">LM2596S-5</text>
<text x="73.6" y="18.3">U2</text>
<text x="99.6" y="19.6">+5V</text>
<text x="215.1" y="20.9">+5V</text>
<text x="38.9" y="25.1">D2</text>
<text x="38.9" y="27.5">SM6T33A</text>
<text x="65.3" y="25">VIN</text>
<text x="82" y="25">FB</text>
<text x="87.7" y="27.5">L1</text>
<text x="91.4" y="27.5">47uH</text>
<text x="138.8" y="28.9">C8</text>
<text x="147.7" y="28.9">C3</text>
<text x="156.6" y="28.9">C4</text>
<text x="165.5" y="28.9">C5</text>
<text x="218.7" y="27.6">R15</text>
<text x="333.2" y="25.9">+5V</text>
<text x="364.4" y="28.5">K2</text>
<text x="373.9" y="25.9">+5V</text>
<text x="15.9" y="34.8">VCC</text>
<text x="65.3" y="30.1">~{ON}/OFF</text>
<text x="75.8" y="31.2" transform="rotate(-90 75.8 31.2)">GND</text>
<text x="80.8" y="30.1">OUT</text>
<text x="90.9" y="33.6">D9</text>
<text x="104.5" y="33.1">C7</text>
<text x="104.5" y="35.5">220uF</text>
<text x="138.8" y="31.3">C</text>
<text x="147.7" y="31.3">C</text>
<text x="156.6" y="31.3">C</text>
<text x="165.5" y="31.3">C</text>
<text x="203.1" y="35.9">SW1</text>
<text x="203.9" y="33.5">J3</text>
<text x="218.7" y="30">R_Small</text>
<text x="337.8" y="34.7">1N4007</text>
<text x="339.7" y="32.3">D24</text>
<text x="356.6" y="30.9">SRD-05VDC-SL-C</text>
<text x="29.7" y="36.7">GND</text>
<text x="90.9" y="36">1N5819</text>
<text x="219.5" y="37.8">C11</text>
<text x="219.5" y="40.2">C_Small</text>
<text x="232.3" y="37.8">SW2</text>
<text x="232.3" y="40.2">SW_Push</text>
<text x="353.7" y="41.2">VCC</text>
<text x="20.7" y="43.2">C1</text>
<text x="20.7" y="45.6">1000uF</text>
<text x="37.2" y="44.1">C2</text>
<text x="37.2" y="46.5">C</text>
<text x="72.9" y="45.6">GND</text>
<text x="147.8" y="43.1">GND</text>
<text x="215.1" y="50.7">GND</text>
<text x="398.2" y="51.7">OUT</text>
<text x="15.7" y="55.8">GND</text>
<text x="215.1" y="55.2">+5V</text>
<text x="356.6" y="58.8">SRD-05VDC-SL-C</text>
<text x="364.4" y="56.4">K3</text>
<text x="398.2" y="54.1">J2</text>
<text x="218.7" y="61.9">R16</text>
<text x="218.7" y="64.3">R_Small</text>
<text x="337.8" y="62.6">1N4007</text>
<text x="339.7" y="60.2">D25</text>
<text x="31" y="67.9">+5V</text>
<text x="203.1" y="70.2">SW1</text>
<text x="203.9" y="67.8">J4</text>
<text x="332.7" y="69.6">R2</text>
<text x="27.5" y="75.9">RV1</text>
<text x="219.5" y="72">C12</text>
<text x="219.5" y="74.5">C_Small</text>
<text x="232.3" y="72">SW3</text>
<text x="232.3" y="74.5">SW_Push</text>
<text x="332.8" y="72.1">1k</text>
<text x="339.3" y="77.1">R1</text>
<text x="340.9" y="75.6">2</text>
<text x="349" y="73.3">Q1</text>
<text x="349" y="75.7">BC337</text>
<text x="14.3" y="78.3">Acceleration_time</text>
<text x="40.4" y="79.7">C6</text>
<text x="40.4" y="82.1">C_Small</text>
<text x="339.3" y="79.5">10k</text>
<text x="215.1" y="85">GND</text>
<text x="344.7" y="87.5">GND</text>
<text x="31" y="90.1">GND</text>
<text x="31" y="94.5">+5V</text>
<text x="341.6" y="92.5">R4</text>
<text x="341.7" y="94.9">1k</text>
<text x="216.4" y="97.1">+5V</text>
<text x="231" y="100.9">U3</text>
<text x="348.2" y="100">R3</text>
<text x="358.3" y="96.2">Q2</text>
<text x="358.3" y="98.6">IRF740</text>
<text x="23.1" y="104.9">Rotation</text>
<text x="27.5" y="102.5">RV2</text>
<text x="40.4" y="106.3">C10</text>
<text x="197.9" y="103.8">Limit_SW1</text>
<text x="205.2" y="106.2">J5</text>
<text x="220.6" y="103.9" transform="rotate(-90 220.6 103.9)">R17</text>
<text x="223.1" y="103.9" transform="rotate(-90 223.1 103.9)">1k</text>
<text x="229.2" y="103.3">PC817</text>
<text x="348.2" y="102.4">10k</text>
<text x="40.4" y="108.8">C_Small</text>
<text x="217.4" y="108.9">R20</text>
<text x="217.4" y="111.3">1k</text>
<text x="31" y="116.8">GND</text>
<text x="217.2" y="117.7">D12</text>
<text x="239.3" y="116.8">GND</text>
<text x="218.8" y="120.5">LED</text>
<text x="221.5" y="128.2">GND</text>
<text x="146.6" y="137.7">+5V</text>
<text x="216.4" y="140.2">+5V</text>
<text x="150.1" y="146.9">10k</text>
<text x="150.1" y="144.4">R19</text>
<text x="199.1" y="147">Limit_SW2</text>
<text x="206.4" y="149.4">J6</text>
<text x="220.6" y="147.1" transform="rotate(-90 220.6 147.1)">R18</text>
<text x="223.1" y="147.1" transform="rotate(-90 223.1 147.1)">1k</text>
<text x="229.2" y="146.5">PC817</text>
<text x="231" y="144">U4</text>
<text x="217.4" y="152.1">R11</text>
<text x="217.4" y="154.5">1k</text>
<text x="372.6" y="151.7">+5V</text>
<text x="151.9" y="157.1">SW4</text>
<text x="151.9" y="159.6">SW_DIP_x01</text>
<text x="167.4" y="157.1">C13</text>
<text x="167.4" y="159.6">C_Small</text>
<text x="217.2" y="160.9">D11</text>
<text x="239.3" y="159.9">GND</text>
<text x="218.8" y="163.7">LED</text>
<text x="362.5" y="167.2">PA1</text>
<text x="362.5" y="164.7">AREF/PA0</text>
<text x="375.5" y="163.1" transform="rotate(-90 375.5 163.1)">VCC</text>
<text x="146.6" y="172.6">GND</text>
<text x="221.5" y="171.4">GND</text>
<text x="362.5" y="172.3">PA3</text>
<text x="362.5" y="169.8">PA2</text>
<text x="362.5" y="179.9">PA6</text>
<text x="362.5" y="177.4">PA5</text>
<text x="362.5" y="174.9">PA4</text>
<text x="388.1" y="178.7">U1</text>
<text x="39.9" y="186">+5V</text>
<text x="362.5" y="182.5">PA7</text>
<text x="388.1" y="181.1">ATtiny24-20SS</text>
<text x="362.5" y="187.6">XTAL1/PB0</text>
<text x="362.5" y="190.1">XTAL2/PB1</text>
<text x="22" y="196.8">D1</text>
<text x="29.6" y="196.8">D3</text>
<text x="37.2" y="196.8">D4</text>
<text x="44.8" y="196.8">D5</text>
<text x="52.5" y="196.8">D6</text>
<text x="60.1" y="196.8">D7</text>
<text x="67.7" y="196.8">D8</text>
<text x="362.5" y="195.2">~{RESET}/PB3</text>
<text x="362.5" y="192.6">PB2</text>
<text x="22" y="199.2">LED</text>
<text x="29.6" y="199.2">LED</text>
<text x="37.2" y="199.2">LED</text>
<text x="44.8" y="199.2">LED</text>
<text x="52.5" y="199.2">LED</text>
<text x="60.1" y="199.2">LED</text>
<text x="67.7" y="199.2">LED</text>
<text x="148.1" y="203">PRG</text>
<text x="148.9" y="200.7">J8</text>
<text x="182.1" y="198.7">+5V</text>
<text x="375.5" y="198.9" transform="rotate(-90 375.5 198.9)">GND</text>
<text x="43.7" y="205.4">R5</text>
<text x="43.7" y="207.8">33R</text>
<text x="372.6" y="208.2">GND</text>
<text x="36.8" y="215.6">Q3</text>
<text x="53.3" y="211.9">R8</text>
<text x="53.4" y="214.3">1k</text>
<text x="33.2" y="218">BC337</text>
<text x="52.3" y="219.4">R7</text>
<text x="52.3" y="221.8">100k</text>
<text x="160.5" y="223.4">GND</text>
<text x="39.9" y="233">+5V</text>
<text x="39.9" y="229.8">GND</text>
<text x="22" y="243.8">D17</text>
<text x="29.6" y="243.8">D18</text>
<text x="37.2" y="243.8">D19</text>
<text x="44.8" y="243.8">D20</text>
<text x="52.5" y="243.8">D21</text>
<text x="60.1" y="243.8">D22</text>
<text x="67.7" y="243.8">D23</text>
<text x="22" y="246.2">LED</text>
<text x="29.6" y="246.2">LED</text>
<text x="37.2" y="246.2">LED</text>
<text x="44.8" y="246.2">LED</text>
<text x="52.5" y="246.2">LED</text>
<text x="60.1" y="246.2">LED</text>
<text x="67.7" y="246.2">LED</text>
<text x="278.6" y="248.2">+5V</text>
<text x="43.7" y="252.4">R12</text>
<text x="43.7" y="254.8">33R</text>
<text x="282.2" y="254.9">R6</text>
<text x="282.2" y="257.3">R_Small</text>
<text x="36.8" y="262.5">Q5</text>
<text x="52.7" y="258.9">R14</text>
<text x="53.4" y="261.3">1k</text>
<text x="33.2" y="265">BC337</text>
<text x="52.3" y="266.4">R13</text>
<text x="52.3" y="268.8">100k</text>
<text x="283.6" y="265.1">C9</text>
<text x="283.6" y="267.5">C</text>
<text x="290.7" y="265.1">SW1</text>
<text x="290.7" y="267.5">SW_Push</text>
<text x="39.9" y="276.8">GND</text>
<text x="278.6" y="278">GND</text>
</g>
</svg>
